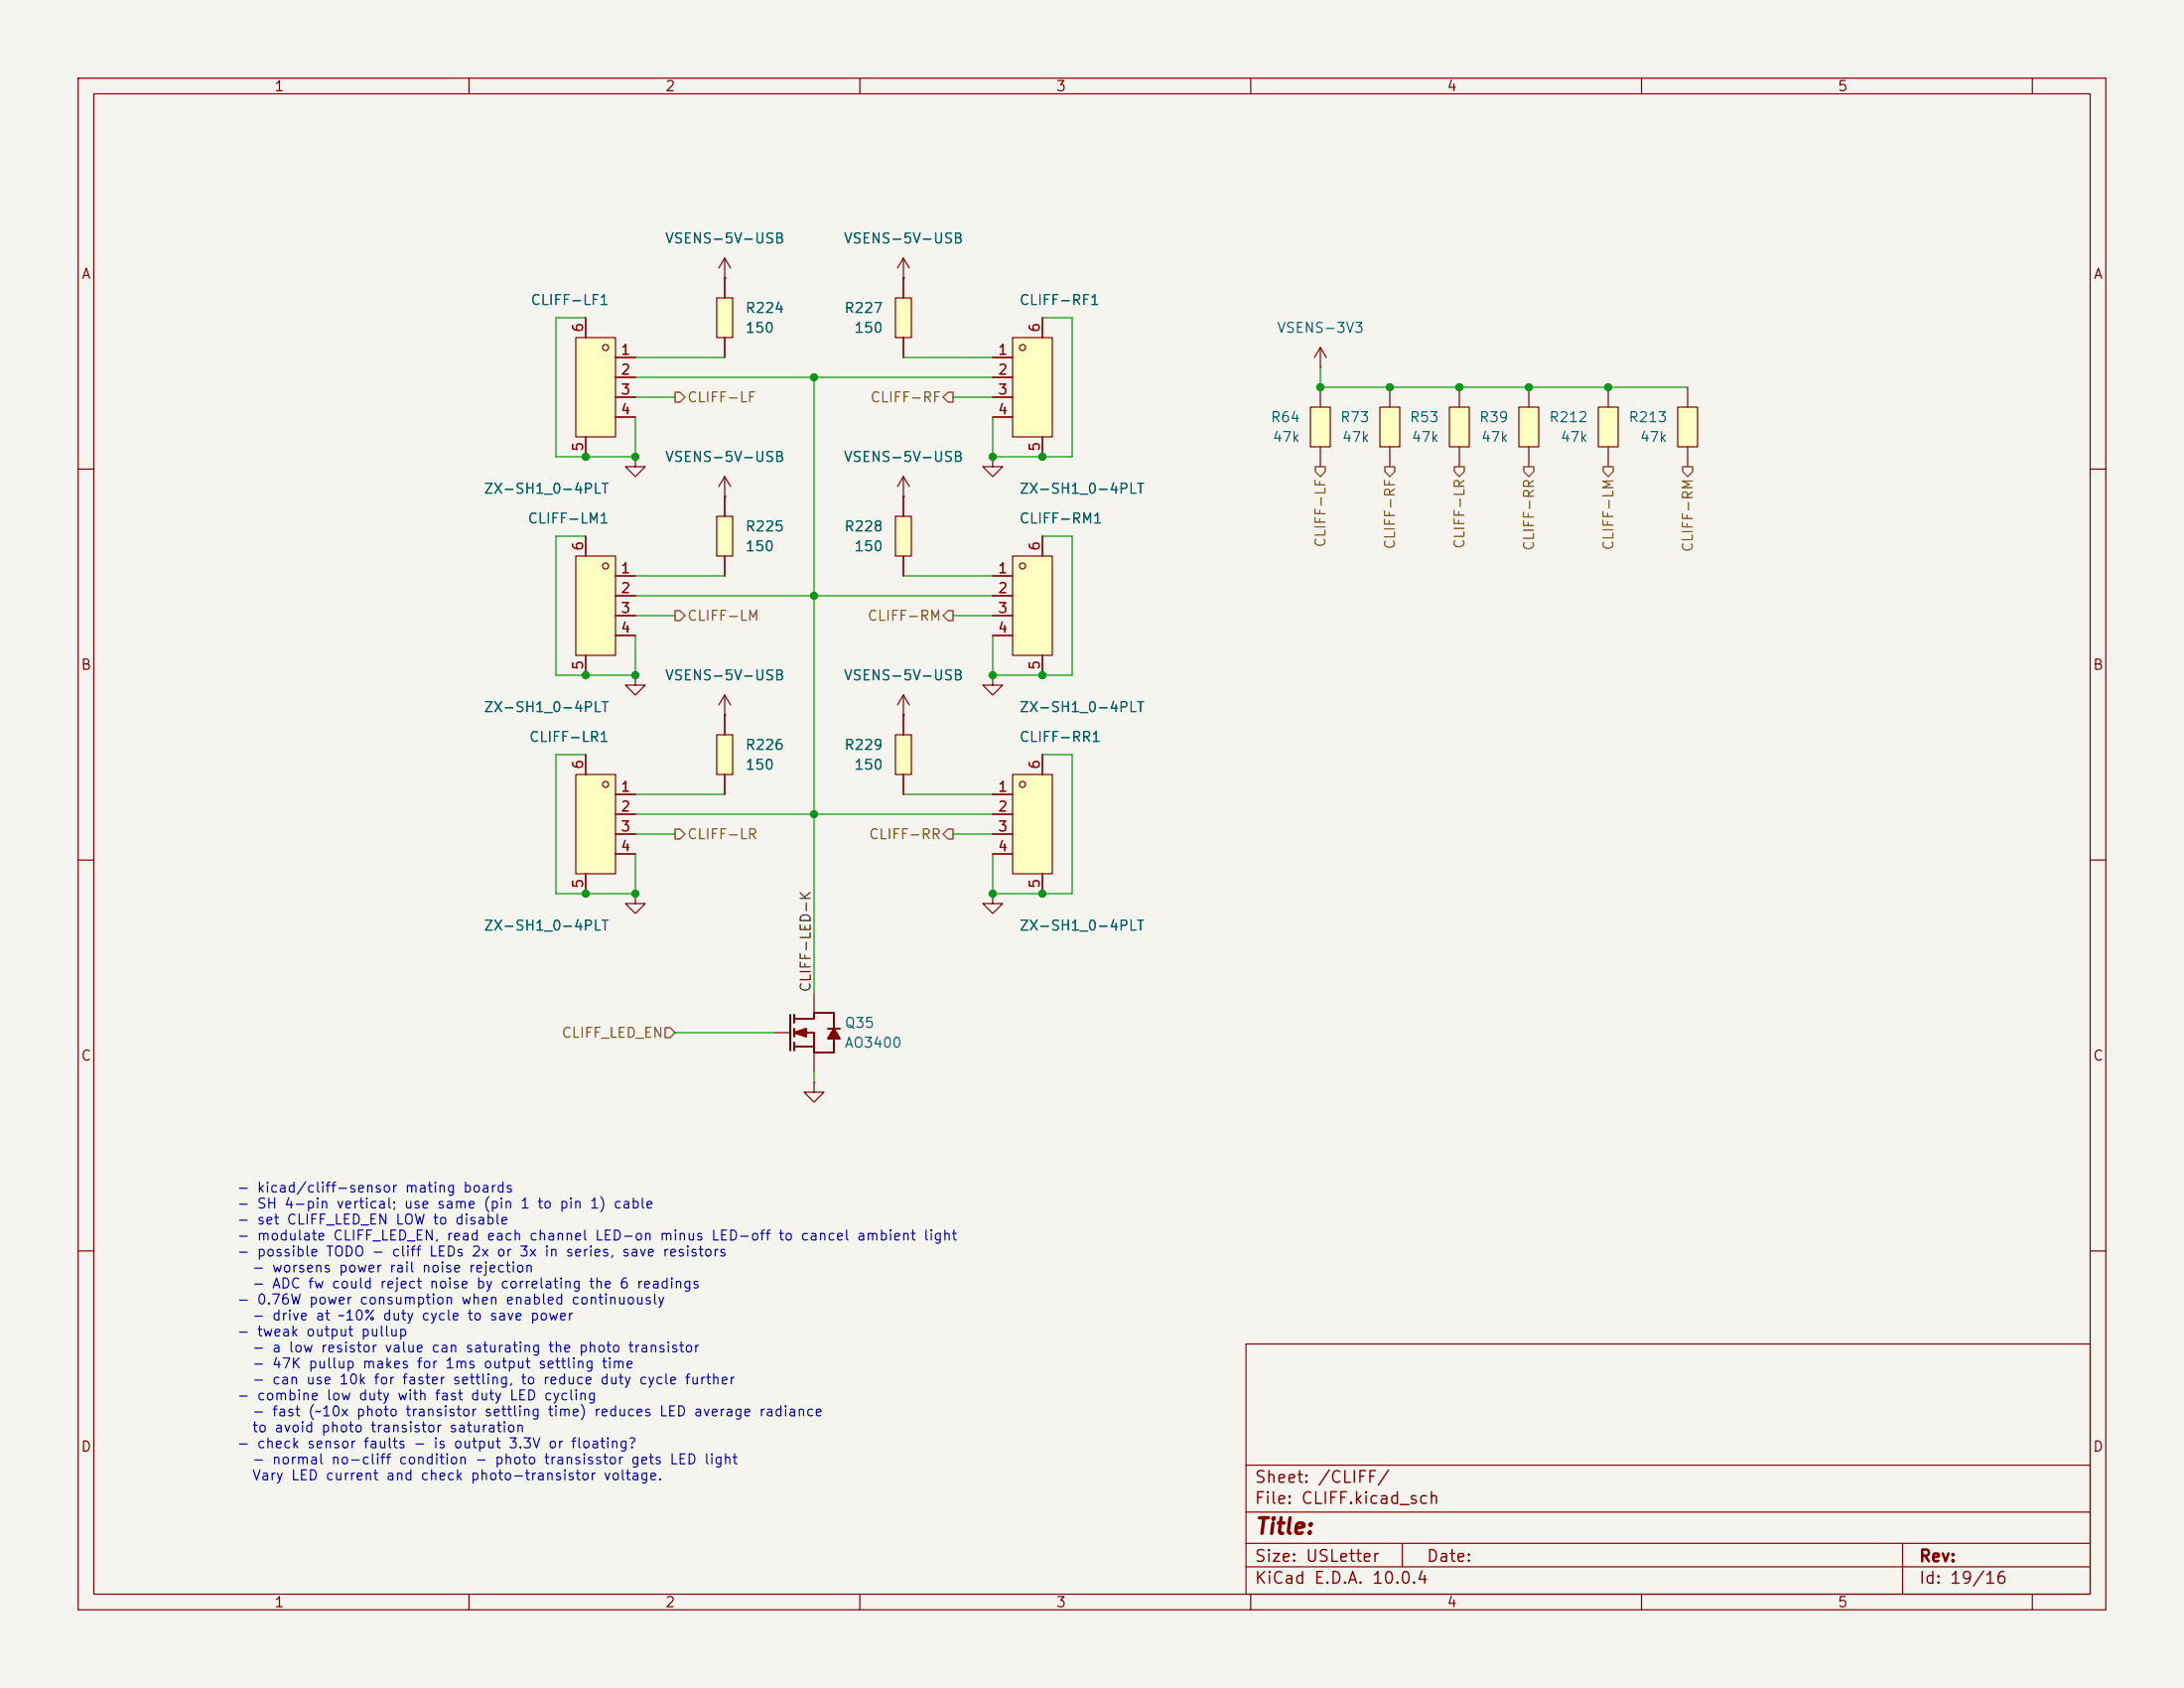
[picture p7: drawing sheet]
<svg xmlns="http://www.w3.org/2000/svg" width="279mm" height="216mm" viewBox="0 0 279 216" stroke-linecap="round" stroke-linejoin="round" font-family="sans-serif">
<path d="M0 0h279.4v215.9h-279.4z" fill="#f5f4ef" stroke="#f5f4ef" stroke-width=".13"/>
<g fill="none" stroke="#840000" stroke-width=".15">
<path d="M10 10h259.4v195.9h-259.4zM12 12h255.4v191.9h-255.4zM60 10v2M110 10v2M160 10v2M210 10v2M260 10v2M10 60h2M267.4 60h2M10 110h2M267.4 110h2M10 160h2"/>
<path d="M159.4 171.9h108v32h-108zM267.4 160h2M159.4 197.4h108M159.4 193.4h108M159.4 187.4h108M179.4 197.4v3M243.4 197.4v6.5M60 203.9v2M110 203.9v2M159.4 200.4h108M160 203.9v2M210 203.9v2"/>
<path d="M260 203.9v2"/>
</g>
<path d="M114.6 94h2v5.1h-2z" fill="#ffffc2"/>
<path d="M114.6 94h2v5.1h-2zM115.6 91.4v2.6M115.6 99.1v2.5" fill="none" stroke="#840000" stroke-width=".15"/>
<path d="M129.5 71.1h5.1v12.7h-5.1z" fill="#ffffc2"/>
<g fill="none" stroke="#840000" stroke-width=".15">
<path d="M127 73.7h2.5M127 76.2h2.5M127 78.7h2.5M129.5 71.1h5.1v12.7h-5.1zM133.3 68.6v2.5M127 81.3h2.5M133.3 83.8v2.6M81.3 114.3v1.3h1.2l-1.2 1.2-1.3-1.2h1.3M81.3 114.3h.1"/>
<circle cx="130.8" cy="72.4" r=".38"/>
</g>
<path d="M73.7 43.2h5v12.7h-5z" fill="#ffffc2"/>
<g fill="none" stroke="#840000" stroke-width=".15">
<path d="M73.7 43.2h5v12.7h-5zM74.9 40.6v2.6M74.9 55.9v2.5M78.7 45.7h2.6M78.7 48.3h2.6M78.7 50.8h2.6M78.7 53.3h2.6M115.6 91.4h.1M115.6 88.9l.7 1.3M115.6 88.9l-.8 1.3M115.6 88.9v2.5"/>
<circle cx="77.5" cy="44.5" r=".38"/>
</g>
<path d="M73.7 71.1h5v12.7h-5z" fill="#ffffc2"/>
<g fill="none" stroke="#840000" stroke-width=".15">
<path d="M92.7 35.6h.1M92.7 33l-.8 1.3M92.7 33l.8 1.3M92.7 33v2.6M81.3 58.4v1.3h1.2l-1.2 1.3-1.3-1.3h1.3M81.3 58.4h.1M73.7 71.1h5v12.7h-5zM74.9 68.6v2.5M78.7 73.7h2.6M78.7 76.2h2.6M78.7 78.7h2.6M74.9 83.8v2.6"/>
<path d="M78.7 81.3h2.6M99.1 132.1h2M104.1 127v2.5M104.1 134.6v2.6"/>
<circle cx="77.5" cy="72.4" r=".38"/>
</g>
<path d="M101.1 129.8v4.6M101.6 130.3h2.5v-.8h2.6v2.1M101.6 132.1h2.5v2.5h2.6v-1.8M101.6 129.8v1M101.6 131.6v1M101.6 133.4v1M101.6 133.9h2.5M105.9 131.6h1.5" fill="none" stroke="#840000" stroke-width=".25"/>
<g fill="#840000" stroke="#840000" stroke-width=".25">
<path d="M101.6 132.1l1.5-.5v1z"/>
<path d="M106.7 131.6l.7 1.2h-1.5z"/>
</g>
<path d="M91.7 66h2v5.1h-2z" fill="#ffffc2"/>
<path d="M91.7 66h2v5.1h-2zM92.7 63.5h.1M92.7 61v5M92.7 71.1v2.6M92.7 61l-.8 1.2M92.7 61l.8 1.2" fill="none" stroke="#840000" stroke-width=".15"/>
<path d="M194.3 52.1h2.5v5.1h-2.5z" fill="#ffffc2"/>
<path d="M194.3 52.1h2.5v5.1h-2.5zM195.6 49.5v2.6M195.6 57.2v2.5" fill="none" stroke="#840000" stroke-width=".15"/>
<path d="M129.5 43.2h5.1v12.7h-5.1z" fill="#ffffc2"/>
<g fill="none" stroke="#840000" stroke-width=".15">
<path d="M127 45.7h2.5M127 48.3h2.5M127 50.8h2.5M127 53.3h2.5M129.5 43.2h5.1v12.7h-5.1zM133.3 40.6v2.6M133.3 55.9v2.5"/>
<circle cx="130.8" cy="44.5" r=".38"/>
</g>
<path d="M114.6 38.1h2v5.1h-2z" fill="#ffffc2"/>
<path d="M114.6 38.1h2v5.1h-2zM115.6 35.6v2.5M115.6 43.2v2.5M92.7 91.4h.1M92.7 88.9l-.8 1.3M92.7 88.9l.8 1.3M92.7 88.9v2.5" fill="none" stroke="#840000" stroke-width=".15"/>
<path d="M91.7 94h2v5.1h-2z" fill="#ffffc2"/>
<path d="M91.7 94h2v5.1h-2zM92.7 91.4v2.6M92.7 99.1v2.5" fill="none" stroke="#840000" stroke-width=".15"/>
<path d="M73.7 99.1h5v12.7h-5z" fill="#ffffc2"/>
<g fill="none" stroke="#840000" stroke-width=".15">
<path d="M127 58.4v1.3h-1.3l1.3 1.3 1.3-1.3h-1.3M127 58.4h.1M73.7 99.1h5v12.7h-5zM74.9 96.5v2.6M81.3 86.4v1.2h1.2l-1.2 1.3-1.3-1.3h1.3M81.3 86.4h.1M74.9 111.8v2.5M78.7 101.6h2.6M78.7 104.1h2.6M78.7 106.7h2.6M78.7 109.2h2.6"/>
<circle cx="77.5" cy="100.3" r=".38"/>
</g>
<path d="M91.7 38.1h2v5.1h-2z" fill="#ffffc2"/>
<g fill="none" stroke="#840000" stroke-width=".15">
<path d="M91.7 38.1h2v5.1h-2zM92.7 35.6v2.5M115.6 35.6h.1M115.6 33l.7 1.3M115.6 33l-.8 1.3M115.6 33v2.6M92.7 43.2v2.5M168.9 47h.1M168.9 44.5l-.8 1.2M168.9 44.5l.8 1.2M168.9 44.5v2.5M127 86.4v1.2h-1.3l1.3 1.3 1.3-1.3h-1.3"/>
<path d="M127 86.4h.1M104.1 138.4v1.3h1.3l-1.3 1.3-1.2-1.3h1.2M104.1 138.4h.1"/>
</g>
<path d="M167.6 52.1h2.6v5.1h-2.6z" fill="#ffffc2"/>
<path d="M167.6 52.1h2.6v5.1h-2.6zM168.9 49.5v2.6M168.9 57.2v2.5" fill="none" stroke="#840000" stroke-width=".15"/>
<path d="M176.5 52.1h2.6v5.1h-2.6z" fill="#ffffc2"/>
<path d="M176.5 52.1h2.6v5.1h-2.6zM177.8 49.5v2.6M177.8 57.2v2.5" fill="none" stroke="#840000" stroke-width=".15"/>
<path d="M185.4 52.1h2.6v5.1h-2.6z" fill="#ffffc2"/>
<path d="M185.4 52.1h2.6v5.1h-2.6zM186.7 49.5v2.6M186.7 57.2v2.5" fill="none" stroke="#840000" stroke-width=".15"/>
<path d="M204.5 52.1h2.5v5.1h-2.5z" fill="#ffffc2"/>
<path d="M204.5 52.1h2.5v5.1h-2.5zM205.7 49.5v2.6M205.7 57.2v2.5" fill="none" stroke="#840000" stroke-width=".15"/>
<path d="M214.6 52.1h2.6v5.1h-2.6z" fill="#ffffc2"/>
<path d="M214.6 52.1h2.6v5.1h-2.6zM215.9 49.5v2.6M215.9 57.2v2.5M127 114.3v1.3h-1.3l1.3 1.2 1.3-1.2h-1.3M127 114.3h.1" fill="none" stroke="#840000" stroke-width=".15"/>
<path d="M129.5 99.1h5.1v12.7h-5.1z" fill="#ffffc2"/>
<g fill="none" stroke="#840000" stroke-width=".15">
<path d="M129.5 99.1h5.1v12.7h-5.1zM133.3 96.5v2.6M127 101.6h2.5M127 104.1h2.5M127 106.7h2.5M127 109.2h2.5M133.3 111.8v2.5"/>
<circle cx="130.8" cy="100.3" r=".38"/>
</g>
<path d="M114.6 66h2v5.1h-2z" fill="#ffffc2"/>
<g fill="none" stroke="#840000" stroke-width=".15">
<path d="M92.7 35.6h.1M92.7 35.6v2.5M115.6 35.6h.1M115.6 35.6v2.5M74.9 40.6v2.6M74.9 55.9v2.5M78.7 45.7h2.6M78.7 48.3h2.6M78.7 50.8h2.6M78.7 53.3h2.6M81.3 58.4h.1M92.7 43.2v2.5"/>
<path d="M115.6 43.2v2.5M127 58.4h.1M127 45.7h2.5M127 48.3h2.5M127 50.8h2.5M127 53.3h2.5M133.3 40.6v2.6M133.3 55.9v2.5M74.9 68.6v2.5M78.7 73.7h2.6M78.7 76.2h2.6M78.7 78.7h2.6"/>
<path d="M92.7 63.5h.1M92.7 63.5v2.5M92.7 71.1v2.6M114.6 66h2v5.1h-2zM115.6 63.5h.1M115.6 61v5M115.6 71.1v2.6M115.6 61l.7 1.2M115.6 61l-.8 1.2M127 73.7h2.5M127 76.2h2.5M127 78.7h2.5"/>
<path d="M133.3 68.6v2.5M74.9 83.8v2.6M74.9 96.5v2.6M78.7 81.3h2.6M81.3 86.4h.1M92.7 91.4h.1M92.7 91.4v2.6M92.7 99.1v2.5M115.6 91.4h.1M115.6 91.4v2.6M115.6 99.1v2.5M127 86.4h.1"/>
<path d="M127 81.3h2.5M133.3 83.8v2.6M133.3 96.5v2.6M74.9 111.8v2.5M78.7 101.6h2.6M78.7 104.1h2.6M78.7 106.7h2.6M78.7 109.2h2.6M81.3 114.3h.1M127 114.3h.1M127 101.6h2.5M127 104.1h2.5"/>
<path d="M127 106.7h2.5M127 109.2h2.5M133.3 111.8v2.5"/>
</g>
<g fill="none" stroke="#725600" stroke-width=".15">
<path d="M86.4 50.2h.6l.6 .6-.6 .6h-.6zM120.6 50.8l.7-.6h.6v1.2h-.6zM168.3 59.7h1.2v.6l-.6 .7-.6-.7zM177.2 59.7h1.2v.6l-.6 .7-.6-.7zM186.1 59.7h1.2v.6l-.6 .7-.6-.7zM194.9 59.7h1.3v.6l-.6 .7-.7-.7zM205.1 59.7h1.3v.6l-.7 .7-.6-.7zM215.3 59.7h1.2v.6l-.6 .7-.6-.7zM86.4 78.1h.6l.6 .6-.6 .7h-.6zM121.3 78.1h.6v1.3h-.6l-.7-.7zM86.4 106h.6l.6 .7-.6 .6h-.6zM121.3 106h.6v1.3h-.6l-.7-.6z"/>
<path d="M85.1 131.4h.6l.7 .7-.7 .6h-.6z"/>
</g>
<g fill="none" stroke="#009600" stroke-width=".15">
<path d="M74.9 40.6h-3.8v17.8h10.2v-5.1M81.3 50.8h5.1M81.3 48.3h45.7M81.3 45.7h11.4M104.1 48.3v78.7M115.6 45.7h11.4M121.9 50.8h5.1M133.3 40.6h3.9v17.8h-10.2v-5.1M168.9 47v2.5h47M74.9 68.6h-3.8v17.8h10.2v-5.1M81.3 78.7h5.1M81.3 76.2h45.7"/>
<path d="M81.3 73.7h11.4M115.6 73.7h11.4M121.9 78.7h5.1M133.3 68.6h3.9v17.8h-10.2v-5.1M74.9 96.5h-3.8v17.8h10.2v-5.1M133.3 96.5h3.9v17.8h-10.2v-5.1M81.3 106.7h5.1M81.3 101.6h11.4M81.3 104.1h45.7M115.6 101.6h11.4M121.9 106.7h5.1M86.4 132.1h12.7"/>
<path d="M104.1 137.2v1.2"/>
</g>
<g fill="#009600" stroke="#009600" stroke-width=".13">
<circle cx="104.1" cy="76.2" r=".46"/>
<circle cx="74.9" cy="86.4" r=".46"/>
<circle cx="81.3" cy="86.4" r=".46"/>
<circle cx="81.3" cy="114.3" r=".46"/>
<circle cx="74.9" cy="114.3" r=".46"/>
<circle cx="104.1" cy="104.1" r=".46"/>
<circle cx="186.7" cy="49.5" r=".46"/>
<circle cx="177.8" cy="49.5" r=".46"/>
<circle cx="168.9" cy="49.5" r=".46"/>
<circle cx="195.6" cy="49.5" r=".46"/>
<circle cx="133.3" cy="58.4" r=".46"/>
<circle cx="127" cy="58.4" r=".46"/>
<circle cx="133.3" cy="86.4" r=".46"/>
<circle cx="127" cy="86.4" r=".46"/>
<circle cx="205.7" cy="49.5" r=".46"/>
<circle cx="133.3" cy="114.3" r=".46"/>
<circle cx="127" cy="114.3" r=".46"/>
<circle cx="74.9" cy="58.4" r=".46"/>
<circle cx="81.3" cy="58.4" r=".46"/>
<circle cx="104.1" cy="48.3" r=".46"/>
</g>
<text font-size="2" fill="#840000" x="160.4" y="196.7">Title:</text>
<g font-size="1.5" fill="#840000">
<text x="160.4" y="190">Sheet: /CLIFF/</text>
<text x="160.4" y="192.7">File: CLIFF.kicad_sch</text>
<text x="160.4" y="202.9">KiCad E.D.A. 10.0.4</text>
<text x="160.4" y="200.1">Size: USLetter</text>
<text x="182.4" y="200.1">Date:</text>
<text x="245.4" y="200.1">Rev:</text>
<text x="245.4" y="202.9">Id: 19/16</text>
</g>
<g font-size="1.3" fill="#840000">
<text x="35" y="12">1</text>
<text x="85" y="12">2</text>
<text x="135" y="12">3</text>
<text x="185" y="12">4</text>
<text x="235" y="12">5</text>
<text x="10.3" y="36">A</text>
<text x="267.7" y="36">A</text>
<text x="10.3" y="86">B</text>
<text x="267.7" y="86">B</text>
<text x="10.3" y="136">C</text>
<text x="267.7" y="136">C</text>
<text x="10.3" y="186">D</text>
<text x="267.7" y="186">D</text>
<text x="35" y="205.9">1</text>
<text x="85" y="205.9">2</text>
<text x="135" y="205.9">3</text>
<text x="185" y="205.9">4</text>
<text x="235" y="205.9">5</text>
</g>
<g font-size="1.3" fill="#006464">
<text x="85" y="31.5">VSENS-5V-USB</text>
<text x="107.8" y="31.5">VSENS-5V-USB</text>
<text x="67.8" y="39.3">CLIFF-LF1</text>
<text x="95.3" y="40.3">R224</text>
<text x="107.9" y="40.3">R227</text>
<text x="130.3" y="39.3">CLIFF-RF1</text>
<text x="95.3" y="42.9">150</text>
<text x="109.2" y="42.9">150</text>
<text x="163.3" y="42.9">VSENS-3V3</text>
<text x="85" y="59.4">VSENS-5V-USB</text>
<text x="107.8" y="59.4">VSENS-5V-USB</text>
<text x="162.5" y="54.3">R64</text>
<text x="162.7" y="56.9">47k</text>
<text x="171.4" y="54.3">R73</text>
<text x="171.6" y="56.9">47k</text>
<text x="180.2" y="54.3">R53</text>
<text x="180.5" y="56.9">47k</text>
<text x="189.1" y="54.3">R39</text>
<text x="189.4" y="56.9">47k</text>
<text x="198.1" y="54.3">R212</text>
<text x="199.5" y="56.9">47k</text>
<text x="208.2" y="54.3">R213</text>
<text x="209.7" y="56.9">47k</text>
<text x="61.8" y="63.5">ZX-SH1_0-4PLT</text>
<text x="130.3" y="63.5">ZX-SH1_0-4PLT</text>
<text x="67.4" y="67.3">CLIFF-LM1</text>
<text x="95.3" y="68.3">R225</text>
<text x="95.3" y="70.8">150</text>
<text x="107.9" y="68.3">R228</text>
<text x="109.2" y="70.8">150</text>
<text x="130.3" y="67.3">CLIFF-RM1</text>
<text x="85" y="87.3">VSENS-5V-USB</text>
<text x="107.8" y="87.3">VSENS-5V-USB</text>
<text x="61.8" y="91.4">ZX-SH1_0-4PLT</text>
<text x="67.6" y="95.2">CLIFF-LR1</text>
<text x="130.3" y="91.4">ZX-SH1_0-4PLT</text>
<text x="130.3" y="95.2">CLIFF-RR1</text>
<text x="95.3" y="96.2">R226</text>
<text x="95.3" y="98.8">150</text>
<text x="107.9" y="96.2">R229</text>
<text x="109.2" y="98.8">150</text>
<text x="61.8" y="119.3">ZX-SH1_0-4PLT</text>
<text x="130.3" y="119.3">ZX-SH1_0-4PLT</text>
<text x="108" y="131.8">Q35</text>
<text x="108" y="134.3">AO3400</text>
</g>
<g font-size="1.3" fill="#a90000">
<text x="74.9" y="42.6" transform="rotate(-90 74.9 42.6)">6</text>
<text x="79.3" y="45.7">1</text>
<text x="127.6" y="45.7">1</text>
<text x="133.3" y="42.6" transform="rotate(-90 133.3 42.6)">6</text>
<text x="79.3" y="48.2">2</text>
<text x="79.3" y="50.8">3</text>
<text x="79.3" y="53.3">4</text>
<text x="127.6" y="48.2">2</text>
<text x="127.6" y="50.8">3</text>
<text x="127.6" y="53.3">4</text>
<text x="74.9" y="57.9" transform="rotate(-90 74.9 57.9)">5</text>
<text x="133.3" y="57.9" transform="rotate(-90 133.3 57.9)">5</text>
<text x="74.9" y="70.6" transform="rotate(-90 74.9 70.6)">6</text>
<text x="133.3" y="70.6" transform="rotate(-90 133.3 70.6)">6</text>
<text x="79.3" y="73.6">1</text>
<text x="79.3" y="76.2">2</text>
<text x="127.6" y="73.6">1</text>
<text x="127.6" y="76.2">2</text>
<text x="79.3" y="78.7">3</text>
<text x="79.3" y="81.3">4</text>
<text x="127.6" y="78.7">3</text>
<text x="127.6" y="81.3">4</text>
<text x="74.9" y="85.8" transform="rotate(-90 74.9 85.8)">5</text>
<text x="133.3" y="85.8" transform="rotate(-90 133.3 85.8)">5</text>
<text x="74.9" y="98.5" transform="rotate(-90 74.9 98.5)">6</text>
<text x="79.3" y="101.6">1</text>
<text x="127.6" y="101.6">1</text>
<text x="133.3" y="98.5" transform="rotate(-90 133.3 98.5)">6</text>
<text x="79.3" y="104.1">2</text>
<text x="79.3" y="106.7">3</text>
<text x="127.6" y="104.1">2</text>
<text x="127.6" y="106.7">3</text>
<text x="74.9" y="113.7" transform="rotate(-90 74.9 113.7)">5</text>
<text x="79.3" y="109.2">4</text>
<text x="127.6" y="109.2">4</text>
<text x="133.3" y="113.7" transform="rotate(-90 133.3 113.7)">5</text>
</g>
<g font-size="1.3" fill="#725600">
<text x="87.8" y="51.8">CLIFF-LF</text>
<text x="111.2" y="51.8">CLIFF-RF</text>
<text x="169.9" y="70.1" transform="rotate(-90 169.9 70.1)">CLIFF-LF</text>
<text x="178.8" y="70.4" transform="rotate(-90 178.8 70.4)">CLIFF-RF</text>
<text x="187.7" y="70.3" transform="rotate(-90 187.7 70.3)">CLIFF-LR</text>
<text x="196.6" y="70.5" transform="rotate(-90 196.6 70.5)">CLIFF-RR</text>
<text x="206.7" y="70.5" transform="rotate(-90 206.7 70.5)">CLIFF-LM</text>
<text x="216.9" y="70.7" transform="rotate(-90 216.9 70.7)">CLIFF-RM</text>
<text x="87.8" y="79.7">CLIFF-LM</text>
<text x="110.9" y="79.7">CLIFF-RM</text>
<text x="87.8" y="107.7">CLIFF-LR</text>
<text x="111.1" y="107.7">CLIFF-RR</text>
<text x="71.8" y="133.1">CLIFF_LED_EN</text>
</g>
<text font-size="1.3" fill="#0f0f0f" x="104" y="127" transform="rotate(-90 104 127)">CLIFF-LED-K</text>
<g font-size="1.3" fill="#0000c2">
<text x="30.2" y="152.8">- kicad/cliff-sensor mating boards</text>
<text x="30.2" y="154.9">- SH 4-pin vertical; use same (pin 1 to pin 1) cable</text>
<text x="30.2" y="156.9">- set CLIFF_LED_EN LOW to disable</text>
<text x="30.2" y="159">- modulate CLIFF_LED_EN, read each channel LED-on minus LED-off to cancel ambient light</text>
<text x="30.2" y="161">- possible TODO - cliff LEDs 2x or 3x in series, save resistors</text>
<text x="30.2" y="167.2">- 0.76W power consumption when enabled continuously</text>
<text x="32.2" y="163.1">- worsens power rail noise rejection</text>
<text x="32.2" y="165.1">- ADC fw could reject noise by correlating the 6 readings</text>
<text x="30.2" y="171.2">- tweak output pullup</text>
<text x="32.2" y="169.2">- drive at ~10% duty cycle to save power</text>
<text x="32.2" y="173.3">- a low resistor value can saturating the photo transistor</text>
<text x="30.2" y="179.4">- combine low duty with fast duty LED cycling</text>
<text x="32.2" y="175.3">- 47K pullup makes for 1ms output settling time</text>
<text x="32.2" y="177.4">- can use 10k for faster settling, to reduce duty cycle further</text>
<text x="30.2" y="185.6">- check sensor faults - is output 3.3V or floating?</text>
<text x="32.2" y="181.5">- fast (~10x photo transistor settling time) reduces LED average radiance</text>
<text x="32.2" y="183.5">to avoid photo transistor saturation</text>
<text x="32.2" y="187.6">- normal no-cliff condition - photo transisstor gets LED light</text>
<text x="32.2" y="189.7">Vary LED current and check photo-transistor voltage.</text>
</g>
</svg>
